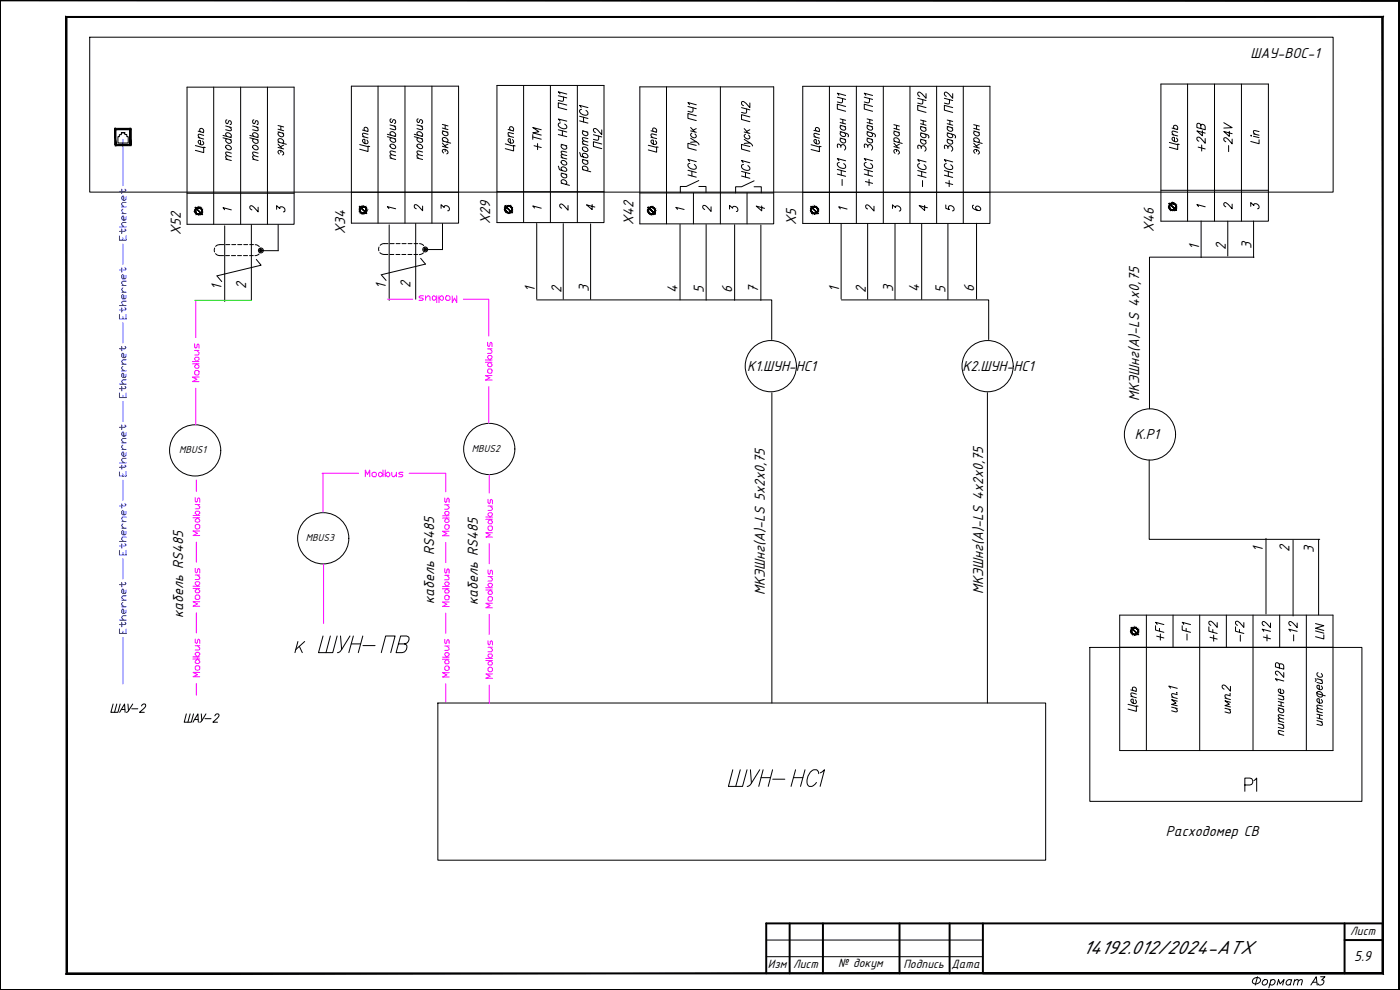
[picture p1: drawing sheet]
<svg xmlns="http://www.w3.org/2000/svg" width="420mm" height="297mm" viewBox="0 0 420 297" stroke-linecap="round" stroke-linejoin="round" font-family="sans-serif">
<!-- layer: 0 -->
<g fill="none" stroke="#000" stroke-width=".3">
<path d="M26.9 11.2h373.2v46.4h-373.2zM36.4 39.8h1.1v.6h.6v.6h.4v1.9h-3.1v-1.9h.4v-.6h.6v-.6h1.1M56.1 26.1h32.2v41.2h-32.2zM64.1 26.1v41.2M72.2 26.1v41.2M80.3 26.1v41.2M105.5 25.9h32.1v41.1h-32.1zM113.5 25.9v41.1M121.5 25.9v41.1M129.6 25.9v41.1M149.1 25.6h32.2v41.2h-32.2zM157.1 25.6v41.2"/>
<path d="M162.4 38.9l-2.5-.6 1.8 1.2-1.8 .4 2.5 .6M165.2 25.6v41.2M167.6 38.9l2.5 .7M167.6 28.7l2.5 .7M168.1 36.4l-.5-.7 2.5 .7M168.1 28.2l-.5-.7 2.5 .7M168.2 36.9h-.3a.75 .75 0 0 0-.3 .8 .75 .75 0 0 0 .6 .6l.9 .3 .9-.1 .1-.6-.6-.7M168.8 39.3v1.4M169.1 29.1v.9l-.2 .4-1.3-.3M170.1 31.5l-2.5-.7v1.4l2.5 .7M173.3 25.6v41.2M173.9 36.3l2.5 .6"/>
<path d="M173.9 34.9l2.5 .6M174.4 32.2l-.5-.6 2.5 .7M174.5 32.8h-.2a.74 .74 0 0 0-.3 .8 .74 .74 0 0 0 .5 .6l1 .4a.75 .75 0 0 0 1-.6 .75 .75 0 0 0-.6-.9M174.8 39.2l1.6 .5M175.1 39.3a.54 .54 0 0 0-.2 .9l.8 .5 .6-.2a.66 .66 0 0 0-.2-.9M175.1 35.2v1.4M180.6 39v1.4l-1.5-1.6-.9-.2-.1 .6 .6 .6M192 26.1h40.2v41.1h-40.2zM200 26.1v41.1M206.5 31.9l2.5 .7M206.9 31.4l-.4-.6 2.5 .6M207.3 39.3l1.7 .4"/>
<path d="M207.3 38.3l1.2 1.3M207.6 39.9a.85 .85 0 0 0 0 1.3 .85 .85 0 0 0 1.2 0l.2-.5-.4-.5M208 32.4l-.1 1.2-1.4-.2M209 34.7l-2.5-.6v1.4l2.5 .7M209 38.6l-1 .5M216.2 26.1v41.1M222.5 32.3l2.5 .7M223.4 39.6l1.6 .4M223.4 38.6l1.1 1.3M224.1 32.7l-.2 1.2-1.4-.2M225 35.1l-2.5-.7v1.4l2.5 .7M225 30.9v1.4l-1.1-1.3-.9-.6a.65 .65 0 0 0-.5 .7 .65 .65 0 0 0 .6 .6"/>
<path d="M225 38.9l-.9 .5M240.9 25.9h56.2v41.1h-56.2zM248.9 25.9v41.1M251.3 29.2l2.5 .6M251.8 28.6l-.5-.6 2.5 .6M252.1 39.5l2.3 .7 .2 .4-.1 .4M252.1 37.6l1.7 .4M252.1 35.7l1.7 .4M252.1 36.8l1.7 .4M252.5 39.6l-.2 .1a.88 .88 0 0 0 .3 1.1 .88 .88 0 0 0 1.2-.1l-.4-.8M252.5 37.7a.51 .51 0 0 0-.2 .8l.8 .6 .6-.2a.66 .66 0 0 0-.3-1M252.9 29.6v.9l-.3 .3-1.3-.2"/>
<path d="M252.9 35.9v1.1M253.8 31.9l-2.5-.6v1.4l2.5 .7M257 25.9v41.1M259.4 29.2l2.5 .6M259.8 28.6l-.4-.6 2.5 .6M260.2 39.5l2.3 .7 .2 .4-.1 .4M260.2 37.6l1.7 .4M260.2 35.7l1.7 .4M260.2 36.8l1.7 .4M260.6 39.6l-.2 .1a.88 .88 0 0 0 .3 1.1 .88 .88 0 0 0 1.2-.1l-.4-.8M260.6 37.7a.54 .54 0 0 0-.3 .8l.9 .6 .5-.2a.66 .66 0 0 0-.2-1M260.9 29.6v.9l-.2 .3-1.3-.2"/>
<path d="M261 35.9v1.1M261.9 31.9l-2.5-.6v1.4l2.5 .7M265.1 25.9v41.1M273.1 25.9v41.1M275.4 29.5l2.5 .7M276.3 39.9l2.2 .6 .3 .4-.2 .5M276.3 37.9l1.6 .5M276.3 36l1.6 .4M276.3 37.1l1.6 .5M276.6 39.9l-.1 .1a.88 .88 0 0 0 .2 1.2 .88 .88 0 0 0 1.2-.2l-.4-.8M276.6 38a.79 .79 0 0 0 .2 1.2 .79 .79 0 0 0 1.1-.4l-.4-.5M276.9 29.9v1.2l-1.5-.2"/>
<path d="M277.1 36.2v1.1M277.9 32.3l-2.5-.7v1.4l2.5 .7M277.9 28.1v1.4l-1.2-1.3-.8-.6a.65 .65 0 0 0-.5 .7 .65 .65 0 0 0 .6 .6M281.1 25.9v41.1M283.4 29.5l2.5 .7M284.3 39.9l1.8 .5a.73 .73 0 0 1 .7 .8l-.2 .2M284.3 37.9l1.6 .5M284.3 36l1.6 .4M284.3 37.1l1.6 .5M284.6 39.9l-.1 .1a.88 .88 0 0 0 .2 1.2 .88 .88 0 0 0 1.2-.2l-.4-.8M284.6 38a.79 .79 0 0 0 .2 1.2 .79 .79 0 0 0 1.1-.4l-.4-.5M284.9 29.9v.9l-.2 .4-1.3-.3"/>
<path d="M285.1 36.2v1.1M285.9 32.3l-2.5-.7v1.4l2.5 .7M285.9 28.1v1.4l-1.2-1.3-.8-.6a.65 .65 0 0 0-.5 .7 .65 .65 0 0 0 .6 .6M289.1 25.9v41.1M348.4 25.2h32.3v41.2h-32.3zM356.4 25.2v41.2M364.5 25.2v41.2M372.6 25.2v41.2M377.9 39.5l-1.6-.3-.1 .5 .5 .6M56.1 58h32.2M105.5 57.7h32.1M149.1 57.5h32.2"/>
<path d="M159.9 41.1l2.5 .7M159.9 40.4v1.4M160.3 43.7l2.1 .6M161.3 43.1v1.8M167.6 49.9l.2 .8 .4 .3 1.6 .4a.87 .87 0 0 0 0-1.1 .87 .87 0 0 0-1.1-.1l-.3 .5 .4 .5M167.6 40.4l2.5 .6M168.4 54.9l2.5 .7M168.4 51.9l1.7 .5M168.4 47.3l1.7 .4M168.4 43.3l1.7 .5M168.5 48.3a.97 .97 0 0 1 1.1 0 .97 .97 0 0 1 .4 1.1 .97 .97 0 0 1-1.1-.1 .97 .97 0 0 1-.4-1zM168.8 55.1a.68 .68 0 0 1-.2-1.1 .68 .68 0 0 1 1.1 .2l.4 .5v.3l-.4 .3"/>
<path d="M168.8 52l-.3 .1a.93 .93 0 0 0 .4 1.1 .93 .93 0 0 0 1.2-.1l-.4-.8M168.8 43.4l-.3 .1a.93 .93 0 0 0 .4 1.1 .93 .93 0 0 0 1.2-.1l-.4-.8M170.1 46.7l-1.6-.3-.1 .4 .5 .6M170.1 45.7l-1.6-.3-.1 .3 .5 .7M173.9 45.8l.4 1 1.9 .5a.86 .86 0 0 0-.2-1.2 .86 .86 0 0 0-1.2 .2l.3 .8M174.8 50.9l2.5 .6M174.8 47.8l1.6 .5M174.8 43.2l1.6 .4M174.9 44.2a.95 .95 0 0 1 1.1 .1 .95 .95 0 0 1 .3 1 .97 .97 0 0 1-1.1 0 .97 .97 0 0 1-.3-1.1zM175.1 51l-.2-.3a.52 .52 0 0 1 .2-.8 .84 .84 0 0 1 1.1 .2 .84 .84 0 0 1-.1 1.1M175.1 47.9a.54 .54 0 0 0-.2 .9l.8 .5 .6-.1a.65 .65 0 0 0-.2-1M176.4 42.6l-1.5-.3v.6l.4 .4"/>
<path d="M176.4 41.6l-1.5-.3v.6l.4 .4M178.1 40.4l2.5 .7M179.7 40.8v.9l-.3 .4-1.3-.3M180.6 43.2l-2.5-.7v1.4l2.5 .7M192 57.9h40.2M206.5 52.5l2.5 .7M206.5 51.1l2.5 .7M206.9 48.5l-.4-.7 2.5 .7M207.1 49l-.3 .1a.88 .88 0 0 0-.3 1 .88 .88 0 0 0 .9 .5l.6 .2 .8-.2a.84 .84 0 0 0-.4-1.3M207.3 41.5l1.7 1-1.7 .2M207.6 51.4v1.4M208.1 57.9v9.3"/>
<path d="M209 43.6l-2.5-.6v1.4l2.5 .7M209 42.5l.7 .6 .1 .4M222.5 52.8l2.5 .7M222.5 51.4l2.5 .7M223 48.8l-.5-.6 2.5 .6M223.1 49.3l-.2 .1a.88 .88 0 0 0-.3 1 .88 .88 0 0 0 .9 .6l.6 .1 .8-.1a.84 .84 0 0 0-.4-1.3M223.4 41.8l1.6 1.1-1.6 .1M223.7 40.3a.85 .85 0 0 0 0 1.2 .85 .85 0 0 0 1.2 0l.1-.5-.3-.5M223.7 51.7v1.5M224.2 57.9v9.3M225 44l-2.5-.7v1.4l2.5 .7M225 42.9l.8 .9"/>
<path d="M240.9 57.7h56.2M251.3 52.2l2.5 .7M251.3 50.8l2.5 .7M251.4 44.3v-1h.5l.4 .5a.84 .84 0 0 1 1.3-.1 .84 .84 0 0 1-.2 1.3M251.8 48.2l-.5-.6 2.5 .6M251.9 48.8h-.2a.73 .73 0 0 0-.4 .7 .73 .73 0 0 0 .6 .7l1 .3a.75 .75 0 0 0 1-.5 .75 .75 0 0 0-.7-.9M252.1 41.4l1.7 .5M252.3 43.8v.4M252.5 41.5a.86 .86 0 0 0-.1 1.2 .86 .86 0 0 0 1.2 .1l.1-.1a.66 .66 0 0 0-.3-.9M252.5 51.1v1.5M252.7 53.8v1.9M259.4 52.2l2.5 .7"/>
<path d="M259.4 50.8l2.5 .7M259.5 44.3v-1h.5l.4 .5a.84 .84 0 0 1 1.3-.1 .84 .84 0 0 1-.2 1.3M259.7 54.5l2.2 .5M259.8 48.2l-.4-.6 2.5 .6M260 48.8h-.3a.74 .74 0 0 0-.3 .8 .74 .74 0 0 0 .6 .6l.9 .3a.75 .75 0 0 0 1-.5 .75 .75 0 0 0-.6-.9M260.2 41.4l1.7 .5M260.4 43.8v.4M260.6 41.5l-.3 .1a.93 .93 0 0 0 .4 1.1 .93 .93 0 0 0 1.2-.1l-.4-.8M260.6 51.1v1.5M260.8 53.8v1.9M275.4 52.6l2.5 .6M275.4 51.2l2.5 .6"/>
<path d="M275.5 44.6v-1h.5l.5 .5a.83 .83 0 0 1 1.3 0 .83 .83 0 0 1-.3 1.3M275.9 48.5l-.5-.6 2.5 .7M276 49.1h-.2a.74 .74 0 0 0-.4 .8 .74 .74 0 0 0 .6 .6l.9 .4a.75 .75 0 0 0 1.1-.5 .75 .75 0 0 0-.7-1M276.3 41.8l1.6 .4M276.5 44.1v.5M276.6 41.9a.84 .84 0 0 0-.1 1.1 .84 .84 0 0 0 1.2 .2l.2-.6-.4-.5M276.6 51.5v1.4M276.9 54.2v1.8M283.4 52.6l2.5 .6M283.4 51.2l2.5 .6M283.5 44.6v-1h.5l.5 .5a.83 .83 0 0 1 1.3 0 .83 .83 0 0 1-.3 1.3M283.8 54.8l2.1 .6"/>
<path d="M283.9 48.5l-.5-.6 2.5 .7M284 49.1h-.2a.74 .74 0 0 0-.4 .8 .74 .74 0 0 0 .6 .6l.9 .4a.75 .75 0 0 0 1.1-.5 .75 .75 0 0 0-.7-1M284.3 41.8l1.6 .4M284.5 44.1v.5M284.6 41.9a.84 .84 0 0 0-.1 1.1 .84 .84 0 0 0 1.2 .2l.2-.6-.4-.5M284.6 51.5v1.4M284.9 54.2v1.8M348.4 57.1h32.3M375.4 40.6l.2 .1zM376.2 40.9l1.7 .4M376.2 40.2l1.7 .4M377.9 41.9v1.2l-2.5-.7"/>
<path d="M64.4 74.4v1.2M64.7 76.1l.9 .6h1.5M67.1 73.4l-1.7 .1-.7 .4M67.7 76.7h1.2M67.7 73.4h1.3M69.5 76.7h1.2M69.6 73.4h1.1M71.3 76.7h1.2M71.3 73.4h1.3M73.1 76.7h1.2M73.2 73.4h1.1M74.9 76.7h1.1"/>
<path d="M74.9 73.4h1.2M76.6 73.4l.6 .1 .6 .5M76.9 77.8l1.5 1.8-13.2 3.1M77.8 76.2l-1.3 .5M78.1 74.5v1.2M78.2 75.2h5.3M113.7 74.1v1.2M114 75.8l.9 .5 1.5 .1M116.5 73.1h-1.5l-.9 .5M117 76.4h1.2M117.1 73.1h1.2M118.8 76.4h1.2"/>
<path d="M118.9 73.1h1.2M120.6 76.4h1.2M120.6 73.1h1.3M122.4 76.4h1.2M122.5 73.1h1.2M124.2 76.4h1.1M124.2 73.1h1.2M125.9 73.1l1.2 .6M126.2 77.5l1.5 1.7-13.1 3.2M127.1 75.8l-1.3 .6M127.4 74.2v1.1M127.5 74.9h5.3"/>
<path d="M65.1 82.7l1.4 1.8M114.4 82.4l1.5 1.7M327.1 194.3h81.6v46.1h-81.6zM336 184.6h64v40.6h-64zM336 194.2h64M344 184.6v40.6M352 184.6v9.6M360 184.6v40.6M368 184.6v9.6M376 184.6v40.6M384 199.5l-.2-.5-.8-.1-.2 .3v.9l2.5 .7-.1-1.3-.4-.3h-.7l-.1 1.2M384 184.6v9.6"/>
<path d="M392 184.6v40.6M131.4 210.9h182.4v47.2h-182.4zM338.5 211.3l2.5 .7M339.4 208.9l1.6 .5M339.4 207l1.6 .5M340.1 207.2l-.1-.2a.55 .55 0 0 1 0-.8 .55 .55 0 0 1 .8 .2l.2 .3-.2 .7M340.7 210a.68 .68 0 0 1 .2 1.1 .68 .68 0 0 1-1.1-.3l-.4-.8 .5-.3 .2 .1v1.2M341 208.3l-1.5-.4-.1 .5 .5 .6M341.5 211.9l-.5-.1v1.6l-2.5-.6M351.3 206.5l-.5-.6 2.5 .6M351.6 212.2l1.7 .4M351.6 209.1l1.7 .5"/>
<path d="M352.8 212.5l.5 .6-.1 .5-1.6-.3M353.2 207.8l.1 .1h-.2M353.3 210.4l-1.7-.5 1.3 1.1-1.3 .4 1.7 .4M353.3 208.4l-1.6-.3-.1 .5 .5 .6M367.6 212.5l1.7 .4M367.6 209.5l1.7 .4M368.8 212.8l.5 .6-.1 .5-1.6-.3M369.2 208.1v.3l-.1-.2M369.3 210.7l-1.7-.4 1.3 1-1.3 .4 1.7 .4M369.3 208.8l-1.6-.3-.1 .4 .5 .7M369.3 205.9v1.5l-1.6-1.7-.4-.2a.64 .64 0 0 0-.5 .7 .64 .64 0 0 0 .6 .6M383.3 204.3l-.5-.6 2.5 .6"/>
<path d="M383.6 217.1l1.7 .5M383.6 216.3l1.7 .5M383.6 212.4l1.7 .4M383.6 210.5l1.7 .4M383.6 211.6l1.7 .4M383.6 208.5l1.7 .5M384 212.5a.51 .51 0 0 0-.2 .8l.2 .3 .9 .3 .4-.4-.4-.8M384.5 210.7v1.1M384.8 217.5l.4 .3v.8l-1.6-.3M384.8 208.9l.4 .3v.8l-1.6-.3M384.9 207l.3 .2a.57 .57 0 0 1-.3 .9 .87 .87 0 0 1-1-.3 .87 .87 0 0 1 0-1h.4v1.2M385.3 219.5l-1.5-.3-.2 .5 .5 .6"/>
<path d="M385.3 215.8l-1.5-.3-.2 .3 .5 .6M385.3 214.7l-1.5-.3-.2 .4 .5 .6M385.3 201.8v1.4l-1.5-1.6-.9-.1-.1 .5 .6 .6M394.7 203.6l.3 .4-.3 .4M395.2 213.5l1.7 .4M395.2 216.2l1.7 .4M395.2 214.3l1.7 .4M395.2 215.4l1.7 .4M395.2 208.1l2.5 .7M395.2 203.7l1.7 .4M395.3 207.6a.98 .98 0 0 1 1.3 .2 .98 .98 0 0 1-.1 1.4l-.9-.3a1.01 1.01 0 0 1-.3-1.3zM395.6 201.8a.52 .52 0 0 0-.3 .9l.6 .4h.8a.66 .66 0 0 0-.2-1"/>
<path d="M396 214.5v1.1M396.4 216.5l.5 .7-.2 .4-1.5-.3M396.4 203.9l.5 .7-.2 .5-1.5-.3M396.5 209.9a.62 .62 0 0 1 .4 .5 .62 .62 0 0 1-.4 .6 .88 .88 0 0 1-1-.2 .88 .88 0 0 1-.1-1.1h.5v1.2M396.5 205.8a.62 .62 0 0 1 .4 .6 .62 .62 0 0 1-.4 .5 .86 .86 0 0 1-1-.2 .86 .86 0 0 1-.1-1.1h.5v1.3M396.9 212.9l-1.6-.3-.1 .4 .5 .6M396.9 211.9l-1.6-.3-.1 .3 .5 .7M383.6 220.2l1.7 .4"/>
<circle cx="59.7" cy="63.3" r="1"/>
<circle cx="109" cy="63" r="1"/>
<circle cx="152.6" cy="62.8" r="1.01"/>
<circle cx="195.6" cy="63.2" r="1"/>
<circle cx="244.5" cy="63" r="1"/>
<circle cx="351.9" cy="62" r="1"/>
<circle cx="340.5" cy="189.4" r="1"/>
</g>
<path d="M60.7 63.3l-.2 .4M110 63l-.1 .4M153.6 62.8l-.1 .4M196.6 63.2l-.1 .5M245.4 63.1v.4M352.9 62l-.1 .5M341.5 189.4v.4" fill="none" stroke="#fff" stroke-width=".3"/>
<g fill="#fff" stroke="#fff" stroke-width=".3">
<path d="M108.2 62.4l-.3 .6zM108.2 62.4l-.1 1-.2-.4zM108.2 62.4l-.1 1 .2-1.1zM108.3 62.3l-.1 1.3zM108.3 62.3l-.1 1.3zM108.4 62.2l-.1 1.5zM108.4 62.2l-.1 1.5zM108.5 62.1l-.1 1.7zM108.5 62.1l-.1 1.7zM108.6 62.1l-.1 1.8zM108.6 62.1l-.1 1.8zM108.7 62l-.1 1.9zM108.7 62l-.1 1.9zM108.8 62l-.1 2zM108.8 62l-.1 2zM108.9 62l-.2 2zM108.9 62l-.1 2zM109 62l-.1 2zM109 62l-.1 2zM109.1 62l-.2 2zM109.1 62l-.1 2zM109.2 62l-.2 2zM109.2 62l-.1 2zM109.3 62l-.2 2zM109.3 62l-.1 2zM109.4 62.1l-.2 1.9zM109.4 62.1l-.1 1.9zM109.5 62.1l-.2 1.9zM109.5 62.1l-.1 1.8zM109.6 62.2l-.2 1.7zM109.6 62.2l-.1 1.7zM109.7 62.3l-.2 1.6zM109.7 62.3l-.1 1.5zM109.8 62.4l-.2 1.4zM109.8 62.4l-.1 1.3zM109.9 62.6l-.2 1.1zM109.9 62.6l-.1 1 .2-.6zM110 63l-.2 .6z"/>
<path d="M151.8 62.2l-.2 .6zM151.8 62.2v1l-.2-.4zM151.9 62.1l-.1 1.1zM151.9 62.1l-.1 1.3zM151.9 62.1l-.1 1.3 .3-1.4zM152.1 62l-.2 1.5zM152.1 62l-.2 1.5zM152.1 62v1.6zM152.1 62v1.6zM152.2 61.9l-.1 1.8zM152.2 61.9l-.1 1.8zM152.4 61.8l-.2 1.9zM152.4 61.8l-.2 1.9zM152.4 61.8v2zM152.4 61.8v2zM152.5 61.8l-.1 2zM152.5 61.8l-.1 2zM152.7 61.8l-.2 2zM152.7 61.8l-.2 2zM152.7 61.8l-.2 2zM152.7 61.8v2zM152.9 61.8l-.2 2zM152.9 61.8l-.2 2zM153 61.8l-.3 2zM153 61.8l-.1 2zM153 61.9l-.1 1.9zM153 61.9v1.9zM153.2 62l-.2 1.8zM153.2 62l-.2 1.7zM153.2 62l-.2 1.7zM153.2 62v1.7zM153.3 62.1l-.1 1.6zM153.3 62.1l-.1 1.5zM153.5 62.2l-.3 1.4zM153.5 62.2l-.2 1.3zM153.5 62.4l-.2 1.1zM153.5 62.4v1zM153.6 62.8l-.1 .6z"/>
<path d="M194.8 62.6l-.2 .6zM194.8 62.6l-.2 1.1zM194.9 62.5l-.3 1.2zM194.9 62.5l-.1 1.3zM194.9 62.5l-.1 1.3zM194.9 62.4v1.5zM194.9 62.4v1.5zM195.1 62.3l-.2 1.7zM195.1 62.3l-.2 1.7zM195.2 62.3l-.1 1.8zM195.2 62.3l-.1 1.8zM195.2 62.3v1.8zM195.2 62.3v1.8zM195.4 62.2l-.2 2zM195.4 62.2l-.2 2zM195.5 62.2l-.3 2zM195.5 62.2l-.1 2zM195.6 62.2l-.1 2zM195.6 62.2l-.1 2zM195.7 62.2l-.2 2zM195.7 62.2l-.1 2zM195.7 62.2l-.1 2zM195.7 62.2v2zM195.9 62.3l-.2 1.9zM195.9 62.3l-.2 1.9zM196 62.3l-.3 1.9zM196 62.3l-.1 1.9zM196 62.3l-.1 1.9zM196 62.3v1.8zM196.2 62.4l-.2 1.7zM196.2 62.4l-.2 1.7zM196.3 62.5l-.3 1.6zM196.3 62.5l-.1 1.5zM196.3 62.6l-.1 1.4zM196.3 62.6v1.3zM196.5 62.8l-.2 1.1zM196.5 62.8l-.2 1zM196.6 63.2l-.3 .6z"/>
<path d="M243.6 62.5l-.1 .6zM243.6 62.5l-.1 1zM243.6 62.5l-.1 1 .3-1.2zM243.8 62.3l-.2 1.4zM243.8 62.3l-.2 1.4zM243.8 62.3v1.5zM243.8 62.3v1.5zM243.9 62.2l-.1 1.7zM243.9 62.2l-.1 1.7zM244.1 62.1l-.2 1.8zM244.1 62.1l-.2 1.8zM244.1 62.1v1.9zM244.1 62.1v1.9zM244.3 62.1l-.2 1.9zM244.3 62.1l-.2 1.9zM244.3 62v2zM244.3 62v2zM244.4 62l-.1 2zM244.4 62l-.1 2zM244.6 62l-.3 2zM244.6 62l-.2 2zM244.6 62.1l-.2 1.9zM244.6 62.1v1.9zM244.7 62.1l-.1 1.9zM244.7 62.1l-.1 1.9zM244.9 62.1l-.3 1.9zM244.9 62.1l-.2 1.9zM244.9 62.2l-.2 1.8zM244.9 62.2v1.8zM245 62.3l-.1 1.7zM245 62.3l-.1 1.6zM245.2 62.3l-.3 1.6zM245.2 62.3l-.2 1.6zM245.2 62.5l-.2 1.4zM245.2 62.5v1.3zM245.4 62.6l-.2 1.2zM245.4 62.6l-.2 1.1zM245.4 63.1l-.2 .6z"/>
<path d="M58.8 62.7l-.2 .6zM58.8 62.7v1l-.2-.4zM58.9 62.6l-.1 1.1zM58.9 62.6l-.1 1.3zM58.9 62.6l-.1 1.3 .3-1.4zM59.1 62.5l-.2 1.5zM59.1 62.4l-.2 1.6zM59.1 62.4v1.7zM59.1 62.4v1.7zM59.2 62.4l-.1 1.8zM59.2 62.4l-.1 1.8zM59.4 62.3l-.2 1.9zM59.4 62.3l-.2 1.9zM59.4 62.3v1.9zM59.4 62.3v1.9zM59.6 62.3l-.2 2zM59.6 62.3l-.2 2zM59.6 62.3l-.2 2zM59.6 62.3v2zM59.7 62.3l-.1 2zM59.7 62.3l-.1 2zM59.9 62.3l-.3 2zM59.9 62.3l-.2 2zM59.9 62.3l-.2 2zM59.9 62.3v2zM60 62.4l-.1 1.9zM60 62.4l-.1 1.8zM60.2 62.4l-.3 1.8zM60.2 62.4l-.2 1.8zM60.2 62.5l-.2 1.7zM60.2 62.5v1.7zM60.3 62.6l-.1 1.6zM60.3 62.6l-.1 1.5zM60.5 62.7l-.3 1.4zM60.5 62.7l-.2 1.3zM60.5 62.9l-.2 1.1zM60.5 62.9v1l.2-.6zM60.7 63.3l-.2 .6z"/>
<path d="M351.2 61.5l-.3 .5zM351.2 61.5l-.2 1zM351.2 61.3l-.2 1.2zM351.2 61.3v1.3zM351.3 61.2l-.1 1.4zM351.3 61.2l-.1 1.6zM351.3 61.2l-.1 1.6 .3-1.6zM351.5 61.2l-.2 1.7zM351.5 61.2l-.2 1.7zM351.5 61.1v1.8zM351.5 61.1v1.8zM351.6 61.1l-.1 1.9zM351.6 61.1l-.1 1.9zM351.7 61.1l-.2 1.9zM351.7 61.1l-.1 1.9zM351.8 61l-.1 2zM351.8 61l-.1 2zM351.9 61l-.2 2zM351.9 61l-.1 2zM352 61l-.2 2zM352 61l-.1 2zM352.1 61.1l-.2 1.9zM352.1 61.1l-.1 1.9zM352.3 61.1l-.3 1.9zM352.3 61.1l-.2 1.9zM352.3 61.1l-.2 1.9zM352.3 61.1v1.9zM352.4 61.2l-.1 1.8zM352.4 61.2l-.1 1.8zM352.6 61.2l-.3 1.8zM352.6 61.2l-.2 1.7zM352.6 61.3l-.2 1.6zM352.6 61.3v1.6zM352.7 61.5l-.1 1.4zM352.7 61.5l-.1 1.3zM352.8 61.6l-.2 1.2zM352.8 61.6l-.1 1zM352.9 62l-.2 .6z"/>
<path d="M339.7 188.8l-.1 .6zM339.7 188.8l-.1 1zM339.7 188.8l-.1 1 .3-1.1zM339.9 188.7l-.2 1.3zM339.9 188.7l-.2 1.3zM339.9 188.6v1.5zM339.9 188.6v1.5l.2-1.6zM340.1 188.5l-.2 1.7zM340.1 188.5l-.2 1.7zM340.1 188.5v1.7zM340.1 188.5v1.7zM340.2 188.4l-.1 1.9zM340.2 188.4l-.1 1.9zM340.4 188.4l-.2 1.9zM340.4 188.4l-.2 1.9zM340.4 188.4v2zM340.4 188.4v2zM340.5 188.4l-.1 2zM340.5 188.4l-.1 2zM340.7 188.4l-.3 2zM340.7 188.4l-.2 2zM340.7 188.4l-.2 2zM340.7 188.4v2zM340.8 188.4l-.1 2zM340.8 188.4l-.1 2zM341 188.5l-.3 1.9zM341 188.5l-.2 1.8zM341 188.5l-.2 1.8zM341 188.5v1.8zM341.2 188.6l-.2 1.7zM341.2 188.6l-.2 1.6zM341.2 188.7l-.2 1.5zM341.2 188.7v1.5zM341.3 188.8l-.1 1.4zM341.3 188.8l-.1 1.3zM341.5 188.9l-.3 1.2zM341.5 188.9l-.2 1.1zM341.5 189.4l-.2 .6z"/>
</g>
<g fill="#000" stroke="#000" stroke-width=".3">
<path d="M0 .2h419.8zM0 .2h419.9z"/>
<path d="M419.8 .2v296.7zM419.9 .2v296.8z"/>
<path d="M59.6 62.2l.5 .1-.1 .2zM59.6 62.2l.4 .3zM59.2 62.3l.4-.1v.2zM59.2 62.3l.4 .1zM58.9 62.6l.3-.3 .1 .2zM58.9 62.6l.4-.1zM58.9 62.6l-.3 .3zM58.6 62.9l.4-.3zM58.6 62.9h.2l-.2 .4zM58.8 62.9l-.2 .4zM58.6 63.3v.4zM58.7 63.3l-.1 .4zM58.6 63.7h.2l.1 .4zM58.8 63.7l.1 .4zM59 64l.2 .3zM59 64l.2 .3zM59.3 64.2l.3 .2-.4-.1zM59.3 64.2l.3 .2zM59.6 64.2l.5 .1zM59.6 64.2l.5 .1zM60 64.2l.4-.1zM60 64.2l.4-.1zM60.3 64l.3-.3-.2 .4zM60.5 63.7l-.2 .3 .3-.3zM60.7 63.3l-.1 .4zM60.6 63.3l-.1 .4zM60.6 62.9l.1 .4zM60.5 62.9l.1 .4zM60.4 62.6l.2 .3zM60.3 62.6l.2 .3-.1-.3zM60.1 62.3l.3 .3zM60.1 62.3l-.1 .2 .3 .1z"/>
<path d="M58.5 62.3l2.2 2zM58.6 62.2l2.1 2.1z"/>
<path d="M109 61.9l.4 .1zM109 61.9l.3 .2zM108.5 62l.5-.1zM108.5 62h.5zM108.2 62.2l.4-.1zM108.2 62.2l.4-.1zM108.2 62.2l.1 .1-.3 .3zM108 62.6l.3-.3zM108 62.6l-.1 .4zM108.1 62.6l-.2 .4zM107.9 63l.1 .4zM108 63v.4zM108 63.4l.2 .3zM108.1 63.4l.1 .3zM108.2 63.7l.3 .3zM108.3 63.7l.2 .3 .1-.2zM108.6 63.8l.4 .3-.5-.1zM108.6 63.8l.4 .3zM109 63.9l.4 .1-.4 .1zM109 63.9l.4 .1zM109.3 63.8l.4-.1-.3 .3zM109.3 63.8l.4-.1zM109.6 63.7l.4-.3zM109.8 63.4l-.2 .3 .4-.3zM110 63v.4h-.2zM109.9 63l-.1 .4zM110 62.6l-.1 .4zM109.8 62.6l.1 .4 .1-.4zM109.7 62.2l.3 .4h-.2zM109.7 62.2l.1 .4zM109.4 62l.2 .3zM109.4 62l.2 .3z"/>
<path d="M107.9 62l2.2 2zM107.9 61.9l2.2 2.1z"/>
<path d="M152.7 61.8h.4zM152.7 61.8l.3 .2zM152.2 61.8h.5zM152.2 61.8l.5 .1zM151.9 62l.3-.2zM151.9 62h.4zM151.9 62l-.3 .4zM151.6 62.4l.2 .1 .2-.3zM151.6 62.4l.2 .1-.2 .3zM151.8 62.5l-.2 .3zM151.6 62.8h.1l-.1 .4zM151.7 62.8l-.1 .4zM151.6 63.2l.2-.1 .1 .5zM151.8 63.1l.1 .5zM152 63.4l.2 .4zM152 63.4l.2 .4zM152.3 63.7l.4 .2zM152.3 63.7l.4 .2zM152.7 63.7l.4 .1zM152.7 63.7l.4 .1zM153 63.7l.4-.1zM153 63.7l.4-.1zM153.3 63.4l.3-.2-.2 .4zM153.5 63.1l-.2 .3 .3-.2zM153.7 62.8l-.1 .4zM153.6 62.8l-.1 .3zM153.6 62.4l.1 .4zM153.5 62.5l.1 .3v-.4zM153.4 62l.1 .5zM153.4 62l.1 .5zM153.1 61.8l.3 .2-.1 .2zM153.1 61.8l.2 .4z"/>
<path d="M151.5 61.8l2.3 2zM151.5 61.8l2.3 2z"/>
<path d="M195.6 62.1l.3 .2zM195.6 62.1l.3 .2zM195.2 62.2l.4-.1zM195.2 62.2l.4 .1zM194.8 62.4l.4-.2zM194.8 62.4l.4-.1zM194.8 62.4l-.2 .4zM194.6 62.8l.3-.2zM194.6 62.8l-.1 .4zM194.7 62.9l-.2 .3zM194.5 63.2h.1v.4zM194.6 63.2v.4zM194.6 63.6l.2 .4zM194.7 63.6l.1 .4zM194.8 64l.4 .2zM194.9 63.9l.3 .3zM195.2 64l.4 .3-.4-.1zM195.2 64l.4 .3zM195.6 64.1l.4 .1-.4 .1zM195.6 64.1l.4 .1-.1-.2zM195.9 64h.4l-.3 .2zM195.9 64h.4zM196.2 63.9l.4-.3zM196.4 63.6l-.2 .3zM196.6 63.2l-.2 .4zM196.5 63.2l-.1 .4 .2-.4zM196.6 62.8v.4h-.1zM196.4 62.9l.1 .3zM196.3 62.4l.3 .4zM196.3 62.4l.1 .5zM196 62.2l.2 .4zM196 62.2l.2 .4z"/>
<path d="M194.4 62.2l2.2 2.1 .1-.1zM194.4 62.2l2.3 2z"/>
<path d="M244.4 62h.5l-.1 .2zM244.4 62l.4 .2zM244.1 62h.3v.1zM244.1 62v.2l.3-.1zM243.7 62.3l.4-.3v.2zM243.7 62.3l.4-.1zM243.7 62.3l.1 .1-.3 .2zM243.5 62.6l.3-.2zM243.5 62.6l-.1 .5zM243.6 62.7l-.2 .4zM243.4 63.1l.1 .3zM243.5 63.1v.3zM243.5 63.4l.2 .4zM243.6 63.4l.1 .4zM243.7 63.8l.1-.1 .3 .3zM243.8 63.7l.3 .3zM244.1 63.9l.3 .2zM244.1 63.9l.3 .2zM244.4 64h.5zM244.4 64h.5zM244.8 63.9l.4-.1zM244.8 63.9l.4-.1zM245.1 63.7l.3-.3-.2 .4zM245.3 63.4l-.2 .3 .3-.3zM245.5 63.1l-.1 .3h-.1zM245.4 63.1l-.1 .3 .2-.3zM245.4 62.6l.1 .5h-.1zM245.3 62.7l.1 .4v-.5zM245.2 62.3l.2 .3-.1 .1zM245.2 62.3l.1 .4zM244.9 62l.3 .3zM244.9 62l.2 .4z"/>
<path d="M243.3 62l2.3 2.1zM243.4 61.9l2.2 2.2z"/>
<path d="M351.9 60.9l.4 .1v.2zM351.9 60.9l.4 .3zM351.5 61l.4-.1v.2zM351.5 61l.1 .2 .3-.1zM351.2 61.3l.3-.3 .1 .2zM351.2 61.3l.4-.1zM351.2 61.3l.1 .1-.4 .2zM350.9 61.6l.4-.2zM350.9 61.6v.4zM351.1 61.7l-.2 .3zM350.9 62h.1l-.1 .5zM351 62l-.1 .5zM350.9 62.5l.2-.1 .1 .4zM351.1 62.4l.1 .4zM351.3 62.7l.2 .3-.3-.2zM351.3 62.7l.2 .3zM351.6 62.9l.3 .2zM351.6 62.9l.3 .2zM351.9 63h.4zM351.9 63h.4zM352.3 62.9l.4-.1zM352.3 62.9l.4-.1zM352.6 62.7l.3-.2-.2 .3zM352.8 62.4l-.2 .3 .3-.2zM353 62l-.1 .5zM352.8 62v.4l.2-.4zM352.9 61.6l.1 .4h-.2zM352.8 61.7v.3l.1-.4zM352.7 61.3l.1 .4zM352.6 61.4l.2 .3zM352.3 61l.4 .3zM352.3 61l.3 .4z"/>
<path d="M350.8 61l2.3 2.1zM350.8 61l2.3 2.1z"/>
<path d="M340.5 188.3l.5 .1-.1 .1zM340.5 188.3l.4 .2zM340.1 188.4l.4-.1v.2zM340.1 188.4l.1 .1h.3zM339.8 188.6l.3-.2 .1 .1zM339.8 188.6l.4-.1zM339.8 188.6l.1 .1-.3 .3zM339.6 189l.3-.3zM339.6 189l-.1 .4zM339.7 189l-.2 .4zM339.5 189.4h.1v.4zM339.6 189.4v.4zM339.6 189.8l.2 .3zM339.7 189.7l.1 .4zM339.8 190.1l.1-.1 .2 .4zM339.9 190l.2 .4zM340.2 190.2l.3 .2zM340.2 190.2l.3 .2zM340.5 190.3l.5 .1zM340.5 190.3l.5 .1zM340.9 190.2l.4-.1zM340.9 190.2l.4-.1zM341.2 190l.3-.2-.2 .3zM341.4 189.7l-.2 .3zM341.6 189.4l-.2 .3zM341.5 189.4l-.1 .3 .2-.3zM341.5 189l.1 .4h-.1zM341.4 189l.1 .4zM341.3 188.6l.2 .4zM341.3 188.6l.1 .4zM341 188.4l.3 .2zM341 188.4l.2 .3z"/>
<path d="M339.4 188.4l2.3 2zM339.4 188.4l.2-.2 2.1 2.2z"/>
<path d="M.1 .2l-.1 296.8zM0 .2v296.8z"/>
<path d="M19.8 4.9v287.3l.3-.3zM19.8 4.9l.3 .3v286.7zM19.8 4.9l.3 .3 395-.3zM20.1 5.2l395-.3-.3 .3zM415.1 4.9l-.3 .3 .3 287zM414.8 5.2l.3 287-.3-.3zM19.8 292.2h395.3l-.3-.3zM19.8 292.2l.3-.3h394.7z"/>
<path d="M.1 296.9l419.8 .1zM.1 296.9l419.8 .1z"/>
</g>
<!-- layer: SYMS -->
<g fill="none" stroke="#000" stroke-width=".3">
<path d="M67.4 67.8v22.7M75.4 67.4v22.7M83.5 67.4v7.9M116.8 67.5v22.6M124.8 67.1v22.7M132.8 67.1v7.8M161.1 67v22.7M169 67.1v22.7M177.2 67.2v22.6M204.1 67.3v22.7M211.9 67.4v22.7M220.5 67.4v22.7"/>
<path d="M228.3 67.5v22.7M252.4 67v22.7M260.4 67.1v22.7M268.6 67.2v22.6M276.6 67.2v22.6M284.5 67.2v22.7M293.1 67v22.7M360.5 66.3v11M368.5 66.4v10.4M376.2 66.3v11M376.3 77.2h-31.3v45.5M161.1 90h70.5v11.9"/>
<path d="M252.5 90h44.2v11.9M344.9 138v23.8h51.2M379.9 161.5v22.7M388.1 162.1v22.7M395.7 161.8v22.7"/>
<circle cx="78.3" cy="75.1" r=".74"/>
<circle cx="78.3" cy="75.1" r=".44"/>
<circle cx="78.3" cy="75.1" r=".23"/>
<circle cx="127.6" cy="74.9" r=".74"/>
<circle cx="127.6" cy="74.9" r=".44"/>
<circle cx="127.6" cy="74.9" r=".23"/>
<circle cx="231.3" cy="109.9" r="7.7"/>
<circle cx="296.4" cy="109.9" r="7.7"/>
<circle cx="58.6" cy="135.1" r="7.7"/>
<circle cx="146.8" cy="134.7" r="7.7"/>
<circle cx="345.1" cy="130.4" r="7.7"/>
<circle cx="97" cy="161.5" r="7.7"/>
</g>
<g fill="none" stroke="#f0f" stroke-width=".3">
<path d="M58.8 90.3v11M116.3 89.8h7.6M127.1 88.8h-1l-.4 .3 .4 .3h.6l.4 .4-.4 .3h-1M127.7 89.4l.7-.6h.3l.4 .3v1M127.7 88.8v1.3M129.8 89.1l.6-.3 .7 .6-.7 .7h-.3l-.3-.3zM131.1 88.8v2M131.7 88.8v2M132.4 88.8h.4l.3 .3v.7l-.3 .3h-.4l-.7-.7zM134.1 88.8h.6l.4 .3v.7l-.4 .3h-.6l-.4-.3v-.7zM135.7 88.8v2l.7-1.4 .7 1.4v-2M139.1 89.8h7.6v11"/>
<path d="M57.7 109.2h2M57.7 108.5h2M58.4 111.5l.4-.3h.6l.3 .3v.7l-.3 .3h-.6l-.4-.3zM58.4 107.5l.4-.3h.6l.3 .6-.6 .7-.7-.7zM58.4 103.2v1l.4 .3 .3-.3v-.7l.3-.3 .3 .3v1M58.4 105.1h1.3M58.8 116.5v11M59.1 109.2l.6 .6v.3l-.3 .4h-.6l-.4-.7zM59.1 105.1l.6 .7v.4l-.3 .3h-1M59.7 113.1h-2l1.4 .7-1.4 .7h2M145.7 108.7h2M145.7 108h2"/>
<path d="M146.3 111l.4-.3h.7l.3 .3v.7l-.3 .3h-.7l-.4-.3zM146.3 109.3l.7-.6 .7 .6v.4l-.3 .3h-.7l-.4-.3zM146.3 107l.4-.3h.7l.3 .6-.7 .7-.7-.7zM146.3 102.7v1l.4 .3 .3-.3v-.7l.4-.3 .3 .3v1M146.3 104.7h1.4M146.7 116v11.1M147 104.7l.7 .7v.3l-.3 .3h-1.1M147.7 112.7h-2l1.3 .7-1.3 .6h2M57.9 155.3h2M57.9 154.7h2M58.6 157.7l.3-.4h.7l.3 .4v.7l-.3 .3h-.7l-.3-.3zM58.6 153.7l.3-.3h.7l.3 .3v.3l-.6 .7-.7-.7z"/>
<path d="M58.6 149.3v1.1l.3 .3 .4-.3v-.7l.3-.4 .3 .4v1M58.6 151.4h1.3M58.9 144v3.5M59.3 155.3l.6 .7v.4l-.3 .3h-.7l-.3-.3v-.4zM59.3 151.4l.6 .6v.3l-.3 .4h-1M59.9 159.3h-2l1.4 .7-1.4 .7h2M96.6 142h11M96.9 142v11.7M109.6 143v-2l.7 1.4 .7-1.4v2M111.6 142l.4-.3h.6l.3 .3v.7l-.3 .3h-.6l-.4-.3zM113.6 142l.7-.3 .6 .7-.6 .6h-.3l-.4-.3zM114.9 141v2"/>
<path d="M115.6 142.4l.7-.7 .7 .3v.7l-.4 .3h-.3zM115.6 141v2M117.6 141.7v1l.3 .3h.4l.7-.6M119 141.7v1.3M120.9 141.7h-.9l-.4 .3 1.3 .7-.3 .3h-1M122.8 142h11v5.6M132.8 155.4h2M132.8 154.8h2M133.5 149.4v1l.3 .4 .3-.4v-.6l.4-.4 .3 .4v1M133.5 151.5h1.3M133.8 157.4h.7l.3 .4v.6l-.3 .4h-.7l-.3-.4v-.6zM133.8 153.4h.7l.3 .4v.3l-.7 .7-.6-.7z"/>
<path d="M134.1 155.4l.7 .7v.3l-.3 .3h-.7l-.3-.6zM134.1 151.5l.7 .6v.3l-.3 .4h-1M134.8 159.4h-2l1.3 .7-1.3 .7h2M145.8 155.8h2M145.8 155.1h2M146.5 158.1l.3-.3h.6l.4 .3v.7l-.4 .4h-.6l-.3-.4zM146.5 154.2l.3-.4h.6l.4 .4v.3l-.7 .6-.6-.6zM146.5 149.8v1l.3 .4 .3-.4v-.7l.3-.3 .4 .3v1.1M146.5 151.8h1.3M146.8 142.4v5.5M147.1 155.8l.7 .7v.3l-.4 .4h-.6l-.3-.4v-.3zM147.1 151.8l.7 .7v.3l-.4 .3h-.9"/>
<path d="M147.8 159.8h-2l1.3 .7-1.3 .6h2M57.9 176.6h2M57.9 175.9h2M58.6 178.9l.3-.4h.7l.3 .4v.7l-.3 .3h-.7l-.3-.3zM58.6 177.2l.7-.6 .6 .6v.3l-.3 .4h-.7l-.3-.4zM58.6 174.9l.3-.4h.7l.3 .4v.3l-.6 .7-.7-.7zM58.6 170.5v1.1l.3 .3 .4-.3v-.7l.3-.4 .3 .4v1M58.6 172.5h1.3M58.9 162.7v6M59.3 172.5l.6 .7v.4l-.3 .3h-1M97.1 169.2v17.9M132.8 176.6h2"/>
<path d="M132.8 176h2M133.5 174.9l.3-.2h.7l.3 .2v.4l-.7 .7-.6-.7zM133.5 170.6v1l.3 .4 .3-.4v-.6l.4-.4 .3 .4v1M133.5 172.6h1.3M133.8 178.6h.7l.3 .4v.6l-.3 .3h-.7l-.3-.3v-.6zM133.8 162.8v6M134.1 176.6l.7 .7v.3l-.3 .4h-.7l-.3-.7zM134.1 172.6l.7 .7v.3l-.3 .4h-1M145.8 177h2M145.8 176.3h2M146.5 179.4l.3-.4h.6l.4 .4v.6l-.4 .3h-.6l-.3-.3zM146.5 175.3l.3-.3h.6l.4 .3v.4l-.7 .6-.6-.6z"/>
<path d="M146.5 171v1l.3 .4 .3-.4v-.6l.3-.4 .4 .4v1M146.5 173h1.3M146.8 163.1v6M147.1 177l.7 .7-.4 .6h-.6l-.3-.3v-.3zM147.1 173l.7 .7v.3l-.4 .4h-.9M57.9 197.7h2M57.9 197.1h2M58.6 196.1l.3-.4h.7l.3 .4v.3l-.6 .7-.7-.7zM58.6 191.8v.9l.3 .4 .7-1.3 .3 .3v1M58.6 193.7h1.3M58.9 183.9v6M59.3 197.7l.6 .7v.3l-.3 .4h-.7l-.3-.4v-.3z"/>
<path d="M59.3 193.7l.6 .7v.4l-.3 .3h-1M59.9 180.5h-2l1.4 .7-1.4 .7h2M132.8 197.8h2M132.8 197.2h2M133.5 191.8v1l.3 .4 .7-1.4 .3 .4v1M133.5 193.8h1.3M133.8 199.8h.7l.3 .4v.6l-.3 .4h-.7l-.3-.4v-.6zM133.8 195.8h.7l.3 .4v.3l-.7 .7-.6-.7zM133.8 184v6M134.1 197.8l.7 .7v.3l-.3 .4h-.7l-.3-.7zM134.1 193.8l.7 .7v.3l-.3 .3h-1M134.8 180.6h-2l1.3 .7-1.3 .7h2"/>
<path d="M145.8 198.2h2M145.8 197.6h2M146.5 196.5l.3-.3h.6l.4 .3v.4l-.7 .7-.6-.7zM146.5 192.2v1l.3 .3 .3-.3v-.6l.3-.4 .4 .4v.9M146.5 194.2h1.3M146.8 184.3v6.1M147.1 198.2l.7 .7v.3l-.4 .3h-.6l-.3-.3v-.3zM147.1 194.2l.7 .7v.3l-.4 .4h-.9M147.8 181h-2l1.3 .7-1.3 .7h2M58.6 200.1l.3-.3h.7l.3 .3v.6l-.3 .4h-.7l-.3-.4zM58.9 205.1v3.5M59.9 201.7h-2l1.4 .7-1.4 .7h2"/>
<path d="M133.8 205.2v5.5M134.8 201.8h-2l1.3 .7-1.3 .6h2M146.5 200.6l.3-.4h.6l.4 .4v.6l-.4 .3h-.6l-.3-.3zM146.8 205.6v5.5M147.8 202.2h-2l1.3 .7-1.3 .6h2"/>
</g>
<path d="M237 277.1v14.9M247 277.1v14.9M270 277.1v14.9M285 277.1v14.9M295 277.1v14.9h120v-14.9h-185v14.9M403.5 277.1v14.9M403.5 282.1h11.5" fill="none" stroke="#000" stroke-width=".59"/>
<path d="M230 282.1h65M230 287h65M230 292h65" fill="none" stroke="#000" stroke-width=".3"/>
<!-- layer: G -->
<path d="M0 .1h419.9v296.9h-419.9zM209.7 54.2l-3.7 1.8h-1.8v1.8M209.7 56h2.2v1.8M226.3 54.3l-3.8 1.7h-1.7v1.9M226.3 56h2.2v1.9M231.6 117.8v93.1M296.3 117.8v93.1" fill="none" stroke="#000" stroke-width=".3"/>
<path d="M58.4 90.1h17" fill="none" stroke="#0f0" stroke-width=".3"/>
<g fill="none" stroke="#00f" stroke-width=".3">
<path d="M36.5 56.8v1.3M36.9 41.8v13.9M37.5 56.8l.3 .3-.3 .3h-1.6M37.8 59.1v.7l-.3 .3h-.6l-.4-.3v-.7l.4-.4 .3 .4v1M35.9 70.8v1.3h1.9v-1.3M35.9 68.1h1.9M36.5 68.7v1.4M36.5 64.1h1.3M36.5 62.1h1.3M36.9 62.8l-.4 .6 .7 .7M36.9 71.4v.7M36.9 73.3v6"/>
<path d="M37.5 68.7l.3 .4-.3 .3h-1.6M37.8 66.7h-.9l-.4 .4v.3l.7 .7M37.8 65.1v.7l-.3 .3h-.6l-.4-.3v-.7l.4-.3 .3 .3v1M37.8 60.7h-.9l-.4 .4v.3l.7 .7M35.9 94.3v1.4h1.9v-1.4M35.9 91.7h1.9M36.5 80.3v1.4M36.5 92.4v1.3M36.5 87.7h1.3M36.5 85.7h1.3M36.9 86.3l-.4 .4v.3l.7 .7M36.9 95v.7"/>
<path d="M36.9 96.9v6M37.5 92.4l.3 .3-.3 .3h-1.6M37.5 80.3l.3 .4-.3 .3h-1.6M37.8 90.4h-.9l-.4 .3v.3l.7 .7M37.8 88.7v.7l-.3 .3h-.6l-.4-.3v-.7l.4-.4 .3 .4v1M37.8 84.4h-.9l-.4 .3v.3l.7 .7M37.8 82.7v.6l-.3 .4h-.6l-.4-.4v-.6l.4-.3 .3 .3v1M35.9 117.9v1.4h1.9v-1.4M35.9 115.3h1.9M36.5 104v1.3M36.5 115.9v1.4M36.5 111.3h1.3"/>
<path d="M36.5 109.3h1.3M36.9 110l-.4 .3v.3l.7 .7M36.9 118.6v.7M37.5 115.9l.3 .4-.3 .3h-1.6M37.5 104l.3 .3-.3 .3h-1.6M37.8 113.9h-.9l-.4 .4v.3l.7 .7M37.8 112.3v.6l-.3 .4h-.6l-.4-.4v-.6l.4-.3 .3 .3v1M37.8 107.9h-.9l-.4 .4v.3l.7 .7M37.8 106.3v.7l-.3 .3h-.6l-.4-.3v-.7l.4-.4 .3 .4v1M35.9 138.9h1.9M36.5 127.5v1.4M36.5 139.6v1.3"/>
<path d="M36.5 134.9h1.3M36.5 132.9h1.3M36.9 133.5l-.4 .4v.3l.7 .7M36.9 120.5v6M37.5 139.6l.3 .3-.3 .3h-1.6M37.5 127.5l.3 .4-.3 .3h-1.6M37.8 137.5h-.9l-.4 .4v.3l.7 .7M37.8 135.9v.7l-.3 .3h-.6l-.4-.3v-.7l.4-.4 .3 .4v1M37.8 131.6h-.9l-.4 .3v.3l.7 .7M37.8 129.9v.6l-.3 .4h-.6l-.4-.4v-.6l.4-.4 .3 .4v1M35.9 141.5v1.4h1.9v-1.4M36.5 151.2v1.3"/>
<path d="M36.5 158.5h1.3M36.5 156.5h1.3M36.9 157.1l-.4 .4v.3l.7 .7M36.9 142.2v.7M36.9 144.1v6M37.5 151.2l.3 .3-.3 .3h-1.6M37.8 159.5v.6l-.3 .4h-.6l-.4-.4v-.6l.4-.3 .3 .3v1M37.8 155.1h-.9l-.4 .4v.3l.7 .7M37.8 153.5v.6l-.3 .4h-.6l-.4-.4v-.6l.4-.4 .3 .4v1M35.9 165.1v1.4h1.9v-1.4M35.9 162.5h1.9M36.5 163.1v1.4"/>
<path d="M36.5 174.7v1.4M36.9 165.8v.7M36.9 167.7v6M37.5 174.7l.3 .4-.3 .3h-1.6M37.5 163.1l.3 .4-.3 .3h-1.6M37.8 178.8h-.9l-.4 .3v.3l.7 .7M37.8 177.1v.6l-.3 .4h-.6l-.4-.4v-.6l.4-.4 .3 .4v1M37.8 161.1h-.9l-.4 .4v.3l.7 .7M35.9 188.8v1.3h1.9v-1.3M35.9 186.1h1.9M36.5 186.7v1.4M36.5 182.1h1.3"/>
<path d="M36.5 180.1h1.3M36.9 180.7l-.4 .4v.3l.7 .7M36.9 189.4v.7M36.9 191.3v13.9M37.5 186.7l.3 .4-.3 .3h-1.6M37.8 184.7h-.9l-.4 .4v.3l.7 .7M37.8 183.1v.7l-.3 .3h-.6l-.4-.3v-.7l.4-.4 .3 .4v1"/>
</g>
<g fill="#000" stroke="#000" stroke-width=".3">
<path d="M34.4 38.6l.4 4.8v-4.8zM34.4 38.6l.4 4.8h-.4z"/>
<path d="M34.5 38.9h4.7v-.4zM34.5 38.5h4.7l-4.7 .4z"/>
<path d="M38.9 38.7l.4 4.8v-4.8zM38.9 38.7l.4 4.8h-.4z"/>
<path d="M38.9 38.7l.4 4.8v-4.8zM38.9 38.7l.4 4.8h-.4z"/>
<path d="M34.5 43.7h4.8v-.4zM34.5 43.3h4.8l-4.8 .4z"/>
<circle cx="34.6" cy="38.6" r=".16"/>
<circle cx="39.1" cy="38.7" r=".16"/>
</g>
<text font-size="9.3" x="87.1" y="197.2">к ШУН-ПВ</text>
<text font-size="8.8" x="217.3" y="237.1">ШУН-НС1</text>
<g font-size="7.1">
<text x="378.2" y="238.8" transform="rotate(-90 378.2 238.8)">Р1</text>
<text x="374.6" y="297.7">Формат А3</text>
</g>
<g font-size="6.6">
<text x="155.6" y="46.6" transform="rotate(-90 155.6 46.6)">Цепь</text>
<text x="354.9" y="46.2" transform="rotate(-90 354.9 46.2)">Цепь</text>
</g>
<g font-size="6.2">
<text x="62.4" y="46.9" transform="rotate(-90 62.4 46.9)">Цепь</text>
<text x="111.8" y="46.6" transform="rotate(-90 111.8 46.6)">Цепь</text>
<text x="198.3" y="46.9" transform="rotate(-90 198.3 46.9)">Цепь</text>
<text x="247.3" y="46.6" transform="rotate(-90 247.3 46.6)">Цепь</text>
<text x="325" y="286.3">14192.012/2024-АТХ</text>
</g>
<g font-size="5.7">
<text x="86.8" y="47.6" transform="rotate(-90 86.8 47.6)">экран</text>
<text x="136.2" y="47.3" transform="rotate(-90 136.2 47.3)">экран</text>
<text x="271.6" y="47.6" transform="rotate(-90 271.6 47.6)">экран</text>
<text x="295.6" y="47.6" transform="rotate(-90 295.6 47.6)">экран</text>
<text x="362.7" y="46.6" transform="rotate(-90 362.7 46.6)">+24B</text>
<text x="370.8" y="46.6" transform="rotate(-90 370.8 46.6)">-24V</text>
<text x="70.2" y="49.4" transform="rotate(-90 70.2 49.4)">modbus</text>
<text x="78.3" y="49.4" transform="rotate(-90 78.3 49.4)">modbus</text>
<text x="119.6" y="49" transform="rotate(-90 119.6 49)">modbus</text>
<text x="127.7" y="49" transform="rotate(-90 127.7 49)">modbus</text>
<text x="350.3" y="193.3" transform="rotate(-90 350.3 193.3)">+F1</text>
<text x="358.1" y="193.3" transform="rotate(-90 358.1 193.3)">-F1</text>
<text x="366.2" y="193.7" transform="rotate(-90 366.2 193.7)">+F2</text>
<text x="374.3" y="193.7" transform="rotate(-90 374.3 193.7)">-F2</text>
<text x="382.1" y="193.7" transform="rotate(-90 382.1 193.7)">+12</text>
<text x="390.2" y="193.7" transform="rotate(-90 390.2 193.7)">-12</text>
<text x="398.3" y="193" transform="rotate(-90 398.3 193)">LIN</text>
<text x="32.1" y="214.8">ШАУ-2</text>
<text x="54" y="218">ШАУ-2</text>
</g>
<g font-size="5.3">
<text x="73.7" y="64.9">2</text>
<text x="81.8" y="64.9">3</text>
</g>
<g font-size="4.9">
<text x="123.1" y="64.6">2</text>
<text x="131.2" y="64.6">3</text>
<text x="166.9" y="64.2">2</text>
<text x="174.6" y="64.2">4</text>
<text x="209.5" y="64.6">2</text>
<text x="217.7" y="64.6">3</text>
<text x="258.6" y="64.6">2</text>
<text x="266.7" y="64.6">3</text>
<text x="282.6" y="64.6">5</text>
<text x="290.7" y="64.6">6</text>
<text x="366.2" y="63.9">2</text>
<text x="374.3" y="63.9">3</text>
</g>
<g font-size="4.8">
<text x="375.3" y="17.4">ШАУ-ВОС-1</text>
<text x="54.2" y="70.4" transform="rotate(-90 54.2 70.4)">X52</text>
<text x="103.5" y="70.1" transform="rotate(-90 103.5 70.1)">X34</text>
<text x="147.2" y="67.1" transform="rotate(-90 147.2 67.1)">X29</text>
<text x="190.1" y="67.5" transform="rotate(-90 190.1 67.5)">X42</text>
<text x="239" y="67.4" transform="rotate(-90 239 67.4)">X5</text>
<text x="346.3" y="69.6" transform="rotate(-90 346.3 69.6)">X46</text>
<text x="359.9" y="74.9" transform="rotate(-90 359.9 74.9)">1</text>
<text x="367.9" y="75.1" transform="rotate(-90 367.9 75.1)">2</text>
<text x="375.6" y="74.8" transform="rotate(-90 375.6 74.8)">3</text>
<text x="66.5" y="87.1" transform="rotate(-90 66.5 87.1)">1</text>
<text x="73.8" y="86.7" transform="rotate(-90 73.8 86.7)">2</text>
<text x="115.8" y="86.8" transform="rotate(-90 115.8 86.8)">1</text>
<text x="123.1" y="86.4" transform="rotate(-90 123.1 86.4)">2</text>
<text x="160.5" y="87.5" transform="rotate(-90 160.5 87.5)">1</text>
<text x="168.5" y="87.8" transform="rotate(-90 168.5 87.8)">2</text>
<text x="176.7" y="87.7" transform="rotate(-90 176.7 87.7)">3</text>
<text x="203.3" y="87.9" transform="rotate(-90 203.3 87.9)">4</text>
<text x="211.2" y="88" transform="rotate(-90 211.2 88)">5</text>
<text x="219.8" y="88" transform="rotate(-90 219.8 88)">6</text>
<text x="227.6" y="88" transform="rotate(-90 227.6 88)">7</text>
<text x="251.8" y="87.5" transform="rotate(-90 251.8 87.5)">1</text>
<text x="259.8" y="87.8" transform="rotate(-90 259.8 87.8)">2</text>
<text x="268.1" y="87.7" transform="rotate(-90 268.1 87.7)">3</text>
<text x="275.9" y="87.7" transform="rotate(-90 275.9 87.7)">4</text>
<text x="283.8" y="87.8" transform="rotate(-90 283.8 87.8)">5</text>
<text x="292.4" y="87.6" transform="rotate(-90 292.4 87.6)">6</text>
<text x="224.2" y="111.4">К1.ШУН-НС1</text>
<text x="288.8" y="111.4">К2.ШУН-НС1</text>
<text x="341.9" y="120.2" transform="rotate(-90 341.9 120.2)">МКЭШнг(А)-LS 4х0,75</text>
<text x="340.6" y="131.6">К.P1</text>
<text x="379" y="165.6" transform="rotate(-90 379 165.6)">1</text>
<text x="387" y="165.7" transform="rotate(-90 387 165.7)">2</text>
<text x="394.3" y="165.9" transform="rotate(-90 394.3 165.9)">3</text>
<text x="229.5" y="178.5" transform="rotate(-90 229.5 178.5)">МКЭШнг(А)-LS 5х2х0,75</text>
<text x="295.1" y="178.2" transform="rotate(-90 295.1 178.2)">МКЭШнг(А)-LS 4х2х0,75</text>
<text x="55" y="185.4" transform="rotate(-90 55 185.4)">кабель RS485</text>
<text x="130.3" y="181.2" transform="rotate(-90 130.3 181.2)">кабель RS485</text>
<text x="143.4" y="181.6" transform="rotate(-90 143.4 181.6)">кабель RS485</text>
<text x="349.9" y="250.9">Расходомер CВ</text>
<text x="406.4" y="288.4">5.9</text>
</g>
<g font-size="4.4">
<text x="225.8" y="64.6">4</text>
<text x="274.5" y="64.2">4</text>
</g>
<g font-size="4">
<text x="405.2" y="280.7">Лист</text>
<text x="230.4" y="290.6">Изм</text>
<text x="238" y="290.6">Лист</text>
<text x="251.5" y="290.2">№ докум</text>
<text x="271.1" y="290.6">Подпись</text>
<text x="285.5" y="290.4">Дата</text>
</g>
<g font-size="3.5">
<text x="65.6" y="64.2">1</text>
<text x="115" y="63.9">1</text>
<text x="158.7" y="63.9">1</text>
<text x="201.4" y="64.2">1</text>
<text x="250.5" y="63.9">1</text>
<text x="358.1" y="63.1">1</text>
</g>
<g font-size="3.4">
<text x="53.8" y="135.9">MBUS1</text>
<text x="141.6" y="135.5">MBUS2</text>
<text x="91.8" y="162.3">MBUS3</text>
</g>
</svg>
